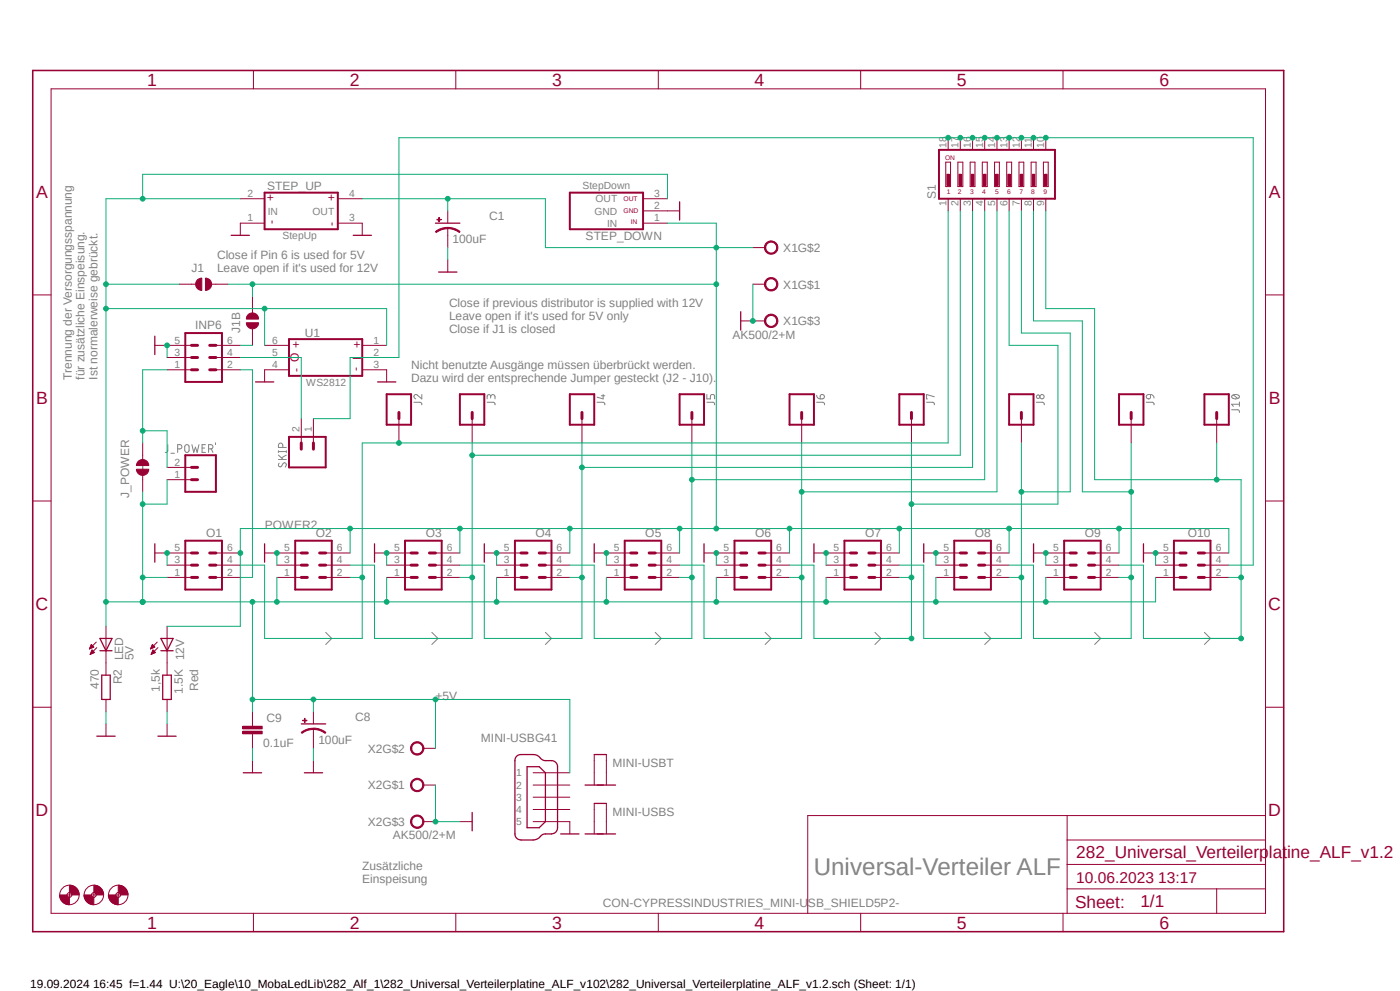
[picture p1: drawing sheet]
<svg xmlns="http://www.w3.org/2000/svg" width="420mm" height="297mm" viewBox="0 0 420 297" stroke-linecap="round" stroke-linejoin="round" font-family="sans-serif">
<path d="M9.1 20.7l410.9 259.1M420 20.9l-410.9 259.1" fill="none" stroke="#fff" stroke-width=".3"/>
<g fill="none" stroke="#808080" stroke-width=".3">
<path d="M126.5 118.2v1.3l-1.3-1.1a.65 .65 0 0 0-1 .2 .65 .65 0 0 0 .5 .9M147.2 119.3v-.8l-.6-.2-.4 .2-.1 1M147.2 118.9a.66 .66 0 0 1 .6-.6 .66 .66 0 0 1 .7 .6v.6M180.4 118.6h1M180.9 118.2v1.3l-1.8-.5M212 118.2v1.3h1.1v-.8a.65 .65 0 0 1 .6-.5 .65 .65 0 0 1 .7 .5v.8M245 118.5a1.08 1.08 0 0 0 1 1M246.2 118.4a.66 .66 0 0 1 1.1 .2 .66 .66 0 0 1-.6 .9h-.7zM280.3 118.9l-2.3-.7v1.3h.2M344 118.5l1.1-.3v.8a.65 .65 0 0 1-.9 .5 .65 .65 0 0 1-.2-1zM345.1 118.2l.9 .5 .2 .6M369.7 118.5a1.4 1.4 0 0 1 2.1 .4 1.38 1.38 0 0 1-2.3 0z"/>
<path d="M370 118.4l1.3 1M50.3 133.3v2l-.3 .3h-.4M51.3 135.8h1M53.3 134.5h.6a.64 .64 0 0 0 .7-.6 .64 .64 0 0 0-.7-.6h-.6v2.3M55.7 133.4a.65 .65 0 0 1 .7-.1 .65 .65 0 0 1 .3 .6v1.1a.66 .66 0 0 1-.6 .6 .66 .66 0 0 1-.7-.6v-1.1zM57.6 133.3l.5 2.3 .5-1.6 .5 1.6 .6-2.3M60.6 134.3h.8M61.6 133.3h-1v2.3h1M62.6 134.5h.6a.64 .64 0 0 0 .7-.6 .64 .64 0 0 0-.7-.6h-.6v2.3M63.4 134.5l.5 1.1M64.6 132.7v.6M83.5 137.7h2.4"/>
<path d="M83.5 136.4l1.5 1.3M83.5 135.3h2.4M83.5 135.1v.5M83.7 138.8l-.1 .8 .5 .3h.2l.6-1a.64 .64 0 0 1 1 .2 .64 .64 0 0 1-.3 .9M84.8 134.1v-.7a.66 .66 0 0 0-.6-.6 .66 .66 0 0 0-.7 .6v.7h2.4M85.9 136.4l-1.4 .8M85.9 135.1v.5M124.2 120.6h2l.3 .7M146.1 120.6h2.1l.3 .7M179.1 120.6h2l.3 .7M212 120.6h2.1l.3 .7M245 120.6h2l.4 .7"/>
<path d="M278 120.6h2l.3 .7M310.9 120.6h2l.4 .7M343.9 120.6h2l.3 .7M369.5 122.8l2 .1 .3 .7M371.8 120.5v1.3M371.8 121.2h-2.3l.5 .6M97.7 189.5l1.8 1.8-1.8 1.9M129.5 189.5l1.9 1.8-1.9 1.9M163.6 189.5l1.8 1.8-1.8 1.9M196.6 189.5l1.8 1.8-1.8 1.9M229.5 189.5l1.9 1.8-1.9 1.9M262.5 189.5l1.8 1.8-1.8 1.9"/>
<path d="M295.4 189.5l1.9 1.8-1.9 1.9M328.4 189.5l1.8 1.8-1.8 1.9M361.3 189.5l1.8 1.8-1.8 1.9"/>
<circle cx="311.4" cy="118.9" r=".51"/>
<circle cx="312.6" cy="118.9" r=".65"/>
</g>
<path d="M42.8 138.3v3.3" fill="none" stroke="#808080" stroke-width=".38"/>
<path d="M28.2 265.3a2.89 2.89 0 0 1 2.9 2.9h-2.2l-.2-.5-.5-.2z" fill-rule="evenodd" fill="#903"/>
<path d="M28.2 265.3a2.89 2.89 0 0 1 2.9 2.9h-2.2l-.2-.5-.5-.2z" fill="none" stroke="#903" stroke-width=".3"/>
<path d="M25.2 268.2h2.2l.2 .5 .6 .2v2.2a2.89 2.89 0 0 1-3-2.9z" fill-rule="evenodd" fill="#903"/>
<g fill="none" stroke="#903" stroke-width=".3">
<path d="M25.2 268.2h2.2l.2 .5 .6 .2v2.2a2.89 2.89 0 0 1-3-2.9zM27.4 268.2h1.5M28.2 267.5v1.4"/>
<circle cx="28.2" cy="268.2" r="2.92"/>
<circle cx="28.2" cy="268.2" r=".72"/>
</g>
<path d="M20.8 265.3a2.89 2.89 0 0 1 2.9 2.9h-2.2l-.2-.5-.5-.2z" fill-rule="evenodd" fill="#903"/>
<path d="M20.8 265.3a2.89 2.89 0 0 1 2.9 2.9h-2.2l-.2-.5-.5-.2z" fill="none" stroke="#903" stroke-width=".3"/>
<path d="M17.9 268.2h2.2l.2 .5 .5 .2v2.2a2.89 2.89 0 0 1-2.9-2.9z" fill-rule="evenodd" fill="#903"/>
<g fill="none" stroke="#903" stroke-width=".3">
<path d="M17.9 268.2h2.2l.2 .5 .5 .2v2.2a2.89 2.89 0 0 1-2.9-2.9zM20.1 268.2h1.4M20.8 267.5v1.4"/>
<circle cx="20.8" cy="268.2" r="2.92"/>
<circle cx="20.8" cy="268.2" r=".72"/>
</g>
<path d="M35.5 265.3a2.89 2.89 0 0 1 2.9 2.9h-2.2l-.2-.5-.5-.2z" fill-rule="evenodd" fill="#903"/>
<path d="M35.5 265.3a2.89 2.89 0 0 1 2.9 2.9h-2.2l-.2-.5-.5-.2z" fill="none" stroke="#903" stroke-width=".3"/>
<path d="M32.5 268.2h2.2l.2 .5 .6 .2v2.2a2.89 2.89 0 0 1-3-2.9z" fill-rule="evenodd" fill="#903"/>
<g fill="none" stroke="#903" stroke-width=".3">
<path d="M32.5 268.2h2.2l.2 .5 .6 .2v2.2a2.89 2.89 0 0 1-3-2.9zM34.7 268.2h1.5M35.5 267.5v1.4"/>
<circle cx="35.5" cy="268.2" r="2.92"/>
<circle cx="35.5" cy="268.2" r=".72"/>
</g>
<path d="M90.8 215.9h1.3v.1h-1.3z" fill-rule="evenodd" fill="#903"/>
<path d="M90.8 215.9h1.3v.1h-1.3z" fill="none" stroke="#903" stroke-width=".3"/>
<path d="M91.4 215.3h.1v1.3h-.1z" fill-rule="evenodd" fill="#903"/>
<path d="M91.4 215.3h.1v1.3h-.1zM94 218.4l.1 .1M94 218.4v2.2" fill="none" stroke="#903" stroke-width=".3"/>
<path d="M90.4 217h7.3" fill="none" stroke="#903" stroke-width=".38"/>
<path d="M94 218.2a5.7 5.7 0 0 1 3.7 1.3l-.2 .3a5.6 5.6 0 0 0-3.5-1.2z" fill-rule="evenodd" fill="#903"/>
<path d="M94 218.2a5.7 5.7 0 0 1 3.7 1.3l-.2 .3a5.6 5.6 0 0 0-3.5-1.2z" fill="none" stroke="#903" stroke-width=".3"/>
<path d="M90.4 219.5a5.7 5.7 0 0 1 3.6-1.2v.3a5.4 5.4 0 0 0-3.4 1.2z" fill-rule="evenodd" fill="#903"/>
<path d="M90.4 219.5a5.7 5.7 0 0 1 3.6-1.2v.3a5.4 5.4 0 0 0-3.4 1.2zM94 213.3v3.7M94 220.6v3.7" fill="none" stroke="#903" stroke-width=".3"/>
<path d="M41.4 138.3a1.84 1.84 0 0 1 2-.5 1.84 1.84 0 0 1 1.2 1.7h-3.7z" fill-rule="evenodd" fill="#903"/>
<path d="M41.4 138.3a1.84 1.84 0 0 1 2-.5 1.84 1.84 0 0 1 1.2 1.7h-3.7z" fill="none" stroke="#903" stroke-width=".3"/>
<path d="M40.9 140.6h3.7a1.84 1.84 0 0 1-1.8 1.9 1.84 1.84 0 0 1-1.9-1.9z" fill-rule="evenodd" fill="#903"/>
<g fill="none" stroke="#903" stroke-width=".3">
<path d="M50.1 110.8h7.3M50.1 107.1h7.3M50.1 103.5h7.3M64.8 110.8h7.3M64.8 107.1h7.3M64.8 103.5h7.3M42.8 132.8v4.9M40.9 140.6h3.7a1.84 1.84 0 0 1-1.8 1.9 1.84 1.84 0 0 1-1.9-1.9zM42.8 142.5v4.9M26.9 194.4h.1M26.9 194.3h.4M27 194.1h.6"/>
<path d="M27.1 194h.9M27.1 196h.2M27.1 193.8h.9M27.1 195.8h.5M27.2 193.7h.7M27.2 195.7h.8M27.3 193.5h.4M27.3 195.5h1M27.3 193.3h.3M27.3 195.4h.9M27.4 193.2l-.6 1.3M27.4 193.2l.8 .7-1.4 .6"/>
<path d="M27.4 193.2h.1M27.4 195.2h.6M27.5 195.1h.3M27.6 194.9h.1M27.6 194.8l.7 .8-1.2 .5zM28.9 192.4l-2.1 2.1M29 194.1l-1.9 2M31.8 187.7v14.7M31.8 209.6v3.7"/>
</g>
<path d="M30 191.3h3.6l-1.8 3.7zM30 195h3.6M30.5 202.4h2.6v7.2h-2.6z" fill="none" stroke="#903" stroke-width=".38"/>
<path d="M55.6 99.8h11v14.7h-11z" fill="none" stroke="#903" stroke-width=".59"/>
<path d="M57.4 103.5h1.9M57.4 107.1h1.9M57.4 110.8h1.9M62.9 103.5h1.9M62.9 107.1h1.9M62.9 110.8h1.9" fill="none" stroke="#903" stroke-width=".89"/>
<path d="M61.6 83.4a1.84 1.84 0 0 1 1.9 1.8 1.84 1.84 0 0 1-1.9 1.8z" fill-rule="evenodd" fill="#903"/>
<path d="M61.6 83.4a1.84 1.84 0 0 1 1.9 1.8 1.84 1.84 0 0 1-1.9 1.8z" fill="none" stroke="#903" stroke-width=".3"/>
<path d="M59.3 83.8l1.2-.4v3.6a1.86 1.86 0 0 1-1.7-1.2 1.86 1.86 0 0 1 .5-2z" fill-rule="evenodd" fill="#903"/>
<g fill="none" stroke="#903" stroke-width=".3">
<path d="M15.3 26.6h364.3v247.1h-364.3zM76 21.1v5.5M136.7 21.1v5.5M197.5 21.1v5.5M258.2 21.1v5.5M318.9 21.1v5.5M9.8 88.4h5.5M53.8 85.2h4.9M59.3 83.8l1.2-.4v3.6a1.86 1.86 0 0 1-1.7-1.2 1.86 1.86 0 0 1 .5-2zM63.5 85.2h4.9M222.2 96.2h3.6M379.6 88.4h5.5"/>
<path d="M46.4 103.5h3.7M9.8 150.2h5.5M379.6 150.2h5.5M46.4 165.7h11M50.1 173.1h7.3M50.1 169.4h7.3M64.8 173.1h7.3M64.8 169.4h7.3M64.8 165.7h7.3M79.4 165.7h11M83.1 173.1h7.3M83.1 169.4h7.3"/>
<path d="M97.7 173.1h7.3M97.7 169.4h7.3M97.7 165.7h7.3M112.4 165.7h10.9M116 173.1h7.3M116 169.4h7.3M130.6 173.1h7.4M130.6 169.4h7.4M130.6 165.7h7.4M145.3 165.7h11M149 173.1h7.3M149 169.4h7.3"/>
<path d="M163.6 173.1h7.3M163.6 169.4h7.3M163.6 165.7h7.3M178.3 165.7h10.9M181.9 173.1h7.3M181.9 169.4h7.3M196.6 173.1h7.3M196.6 169.4h7.3M196.6 165.7h7.3M211.2 165.7h11M214.9 173.1h7.3M214.9 169.4h7.3"/>
<path d="M229.5 173.1h7.4M229.5 169.4h7.4M229.5 165.7h7.4M244.2 165.7h10.9M247.8 173.1h7.3M247.8 169.4h7.3M262.5 173.1h7.3M262.5 169.4h7.3M262.5 165.7h7.3M277.1 165.7h11M280.8 173.1h7.3M280.8 169.4h7.3"/>
<path d="M295.4 173.1h7.3M295.4 169.4h7.3M295.4 165.7h7.3M310 165.7h11.1M313.7 173.1h7.4M313.7 169.4h7.4M328.4 173.1h7.3M328.4 169.4h7.3M328.4 165.7h7.3M343 165.7h11M346.7 173.1h7.3M346.7 169.4h7.3"/>
<path d="M361.3 173.1h7.3M361.3 169.4h7.3M361.3 165.7h7.3M9.8 212h5.5M31.8 217v3.6M379.6 212h5.5M75.7 228v3.6M94 228v3.6M138 246.3h3.6M320.1 244.4v29.3M320.1 259.1h59.5M320.1 251.8h59.5"/>
<path d="M379.6 244.4h-137.3v29.3M76 273.7v5.5M136.7 273.7v5.5M197.5 273.7v5.5M258.2 273.7v5.5M318.9 273.7v5.5M320.1 266.4h59.5M365 266.4v7.3"/>
</g>
<path d="M55.6 162.1h11v14.6h-11zM88.6 162.1h10.9v14.6h-10.9zM121.5 162.1h11v14.6h-11zM154.5 162.1h10.9v14.6h-10.9zM187.4 162.1h11v14.6h-11zM220.3 162.1h11.1v14.6h-11.1zM253.3 162.1h11v14.6h-11zM286.3 162.1h11v14.6h-11zM319.2 162.1h11v14.6h-11zM352.2 162.1h10.9v14.6h-10.9z" fill="none" stroke="#903" stroke-width=".59"/>
<g fill="none" stroke="#903" stroke-width=".89">
<path d="M57.4 165.7h1.9M57.4 169.4h1.9M57.4 173.1h1.9M62.9 165.7h1.9M62.9 169.4h1.9M62.9 173.1h1.9M90.4 165.7h1.8M90.4 169.4h1.8M90.4 173.1h1.8M95.9 165.7h1.8M95.9 169.4h1.8M95.9 173.1h1.8"/>
<path d="M123.3 165.7h1.9M123.3 169.4h1.9M123.3 173.1h1.9M128.8 165.7h1.8M128.8 169.4h1.8M128.8 173.1h1.8M156.3 165.7h1.8M156.3 169.4h1.8M156.3 173.1h1.8M161.8 165.7h1.8M161.8 169.4h1.8M161.8 173.1h1.8"/>
<path d="M189.2 165.7h1.9M189.2 169.4h1.9M189.2 173.1h1.9M194.7 165.7h1.9M194.7 169.4h1.9M194.7 173.1h1.9M222.2 165.7h1.8M222.2 169.4h1.8M222.2 173.1h1.8M227.7 165.7h1.8M227.7 169.4h1.8M227.7 173.1h1.8"/>
<path d="M255.1 165.7h1.9M255.1 169.4h1.9M255.1 173.1h1.9M260.6 165.7h1.9M260.6 169.4h1.9M260.6 173.1h1.9M288.1 165.7h1.8M288.1 169.4h1.8M288.1 173.1h1.8M293.6 165.7h1.8M293.6 169.4h1.8M293.6 173.1h1.8"/>
<path d="M321.1 165.7h1.8M321.1 169.4h1.8M321.1 173.1h1.8M326.6 165.7h1.8M326.6 169.4h1.8M326.6 173.1h1.8M354 165.7h1.8M354 169.4h1.8M354 173.1h1.8M359.5 165.7h1.8M359.5 169.4h1.8M359.5 173.1h1.8"/>
</g>
<path d="M9.8 21.1h375.3v258.1h-375.3z" fill="none" stroke="#903" stroke-width=".47"/>
<g fill="none" stroke="#903" stroke-width=".38">
<path d="M222.2 93.4v5.5M46.4 100.8v5.5M46.4 163v5.5M79.4 163v5.5M112.4 163v5.5M145.3 163v5.5M178.3 163v5.5M211.2 163v5.5M244.2 163v5.5M277.1 163v5.5M310 163v5.5M343 163v5.5"/>
<path d="M29 220.6h5.5M73 231.6h5.5M91.3 231.6h5.5M141.6 243.5v5.5"/>
</g>
<path d="M123.5 234.1a2.02 2.02 0 0 1 3.3-.1 2.02 2.02 0 0 1-1 3.2 2.02 2.02 0 0 1-2.7-1.9h.4a1.65 1.65 0 0 1 2.4-1.4 1.65 1.65 0 0 1 .3 2.8 1.65 1.65 0 0 1-2.6-.9l-.1-.5h-.4z" fill-rule="evenodd" fill="#903"/>
<path d="M123.5 234.1a2.02 2.02 0 0 1 3.3-.1 2.02 2.02 0 0 1-1 3.2 2.02 2.02 0 0 1-2.7-1.9h.4a1.65 1.65 0 0 1 2.4-1.4 1.65 1.65 0 0 1 .3 2.8 1.65 1.65 0 0 1-2.6-.9l-.1-.5h-.4zM127 235.3h3.6" fill="none" stroke="#903" stroke-width=".3"/>
<path d="M123.9 222.7a2.01 2.01 0 0 1 3.1 .7 2.01 2.01 0 0 1-1.4 2.8 2.01 2.01 0 0 1-2.5-1.9h.4a1.65 1.65 0 0 1 2.5-1.4 1.65 1.65 0 0 1 .2 2.8 1.65 1.65 0 0 1-2.6-.9l-.1-.5h-.4l.1-.6z" fill-rule="evenodd" fill="#903"/>
<path d="M123.9 222.7a2.01 2.01 0 0 1 3.1 .7 2.01 2.01 0 0 1-1.4 2.8 2.01 2.01 0 0 1-2.5-1.9h.4a1.65 1.65 0 0 1 2.5-1.4 1.65 1.65 0 0 1 .2 2.8 1.65 1.65 0 0 1-2.6-.9l-.1-.5h-.4l.1-.6zM127 224.3h3.6" fill="none" stroke="#903" stroke-width=".3"/>
<path d="M123.5 245.1a2.02 2.02 0 0 1 3.3-.1 2.02 2.02 0 0 1-1 3.1 2.02 2.02 0 0 1-2.7-1.8h.4a1.65 1.65 0 0 1 2.5-1.4 1.65 1.65 0 0 1 .2 2.8 1.65 1.65 0 0 1-2.6-.9l-.1-.5h-.4z" fill-rule="evenodd" fill="#903"/>
<path d="M123.5 245.1a2.02 2.02 0 0 1 3.3-.1 2.02 2.02 0 0 1-1 3.1 2.02 2.02 0 0 1-2.7-1.8h.4a1.65 1.65 0 0 1 2.5-1.4 1.65 1.65 0 0 1 .2 2.8 1.65 1.65 0 0 1-2.6-.9l-.1-.5h-.4zM127 246.3h3.6" fill="none" stroke="#903" stroke-width=".3"/>
<path d="M230.1 83.6a2.02 2.02 0 0 1 3.1 .7 2.02 2.02 0 0 1-1.4 2.9 2.02 2.02 0 0 1-2.5-2h.4a1.64 1.64 0 0 1 2.3-1.5 1.64 1.64 0 0 1 .4 2.7 1.64 1.64 0 0 1-2.6-.7l-.1-.5h-.4l.1-.6z" fill-rule="evenodd" fill="#903"/>
<path d="M225.8 85.2h3.7M230.1 83.6a2.02 2.02 0 0 1 3.1 .7 2.02 2.02 0 0 1-1.4 2.9 2.02 2.02 0 0 1-2.5-2h.4a1.64 1.64 0 0 1 2.3-1.5 1.64 1.64 0 0 1 .4 2.7 1.64 1.64 0 0 1-2.6-.7l-.1-.5h-.4l.1-.6z" fill="none" stroke="#903" stroke-width=".3"/>
<path d="M229.7 73.1a2.02 2.02 0 0 1 3.2-.2 2.02 2.02 0 0 1-.9 3.2 2.02 2.02 0 0 1-2.7-1.9h.4a1.64 1.64 0 0 1 2.3-1.6 1.64 1.64 0 0 1 .5 2.7 1.64 1.64 0 0 1-2.7-.6l-.1-.5h-.4z" fill-rule="evenodd" fill="#903"/>
<path d="M225.8 74.2h3.7M229.7 73.1a2.02 2.02 0 0 1 3.2-.2 2.02 2.02 0 0 1-.9 3.2 2.02 2.02 0 0 1-2.7-1.9h.4a1.64 1.64 0 0 1 2.3-1.6 1.64 1.64 0 0 1 .5 2.7 1.64 1.64 0 0 1-2.7-.6l-.1-.5h-.4z" fill="none" stroke="#903" stroke-width=".3"/>
<path d="M229.7 95a2.02 2.02 0 0 1 3.2-.1 2.02 2.02 0 0 1-.9 3.2 2.02 2.02 0 0 1-2.7-1.9h.4a1.64 1.64 0 0 1 2.3-1.6 1.64 1.64 0 0 1 .5 2.7 1.64 1.64 0 0 1-2.7-.7l-.1-.4h-.4z" fill-rule="evenodd" fill="#903"/>
<path d="M72.1 59.6h7.3M101.3 59.6h7.4M79.4 66.9h-7.3v3.6M101.3 66.9h7.4v3.6M225.8 96.2h3.7M229.7 95a2.02 2.02 0 0 1 3.2-.1 2.02 2.02 0 0 1-.9 3.2 2.02 2.02 0 0 1-2.7-1.9h.4a1.64 1.64 0 0 1 2.3-1.6 1.64 1.64 0 0 1 .5 2.7 1.64 1.64 0 0 1-2.7-.7l-.1-.4h-.4z" fill="none" stroke="#903" stroke-width=".3"/>
<path d="M79.4 57.7h21.9v11h-21.9z" fill="none" stroke="#903" stroke-width=".59"/>
<path d="M69.3 70.5h5.5M106 70.5h5.4" fill="none" stroke="#903" stroke-width=".38"/>
<path d="M131.1 65.7h1.2v.2h-1.2z" fill-rule="evenodd" fill="#903"/>
<path d="M131.1 65.7h1.2v.2h-1.2z" fill="none" stroke="#903" stroke-width=".3"/>
<path d="M131.6 65.2h.2v1.3h-.2z" fill-rule="evenodd" fill="#903"/>
<path d="M131.6 65.2h.2v1.3h-.2zM134.4 68.4l-.1 2.1" fill="none" stroke="#903" stroke-width=".3"/>
<path d="M130.6 66.9h7.4" fill="none" stroke="#903" stroke-width=".38"/>
<path d="M134.3 68.2a5.7 5.7 0 0 1 3.7 1.2l-.2 .3a6.4 6.4 0 0 0-3.5-1.2z" fill-rule="evenodd" fill="#903"/>
<path d="M134.3 68.2a5.7 5.7 0 0 1 3.7 1.2l-.2 .3a6.4 6.4 0 0 0-3.5-1.2z" fill="none" stroke="#903" stroke-width=".3"/>
<path d="M130.6 69.4a5.3 5.3 0 0 1 3.7-1.2v.3a5.9 5.9 0 0 0-3.4 1.2z" fill-rule="evenodd" fill="#903"/>
<path d="M192.9 59.6h7.3M130.6 69.4a5.3 5.3 0 0 1 3.7-1.2v.3a5.9 5.9 0 0 0-3.4 1.2zM134.3 63.2v3.7M134.3 70.5v3.7M134.3 77.9v3.6M192.9 63.2h11M192.9 66.9h7.3" fill="none" stroke="#903" stroke-width=".3"/>
<path d="M203.9 60.5v5.5M131.6 81.5h5.5" fill="none" stroke="#903" stroke-width=".38"/>
<path d="M170.9 57.7h22v11h-22z" fill="none" stroke="#903" stroke-width=".59"/>
<path d="M74.3 94.4a1.84 1.84 0 0 1 2.1-.5 1.84 1.84 0 0 1 1.2 1.7h-3.7z" fill-rule="evenodd" fill="#903"/>
<path d="M74.3 94.4a1.84 1.84 0 0 1 2.1-.5 1.84 1.84 0 0 1 1.2 1.7h-3.7z" fill="none" stroke="#903" stroke-width=".3"/>
<path d="M73.9 96.7h3.7a1.82 1.82 0 0 1-1.9 1.9 1.82 1.82 0 0 1-1.8-1.9z" fill-rule="evenodd" fill="#903"/>
<g fill="none" stroke="#903" stroke-width=".3">
<path d="M73.9 96.7h3.7a1.82 1.82 0 0 1-1.9 1.9 1.82 1.82 0 0 1-1.8-1.9zM75.7 88.9v4.9M75.7 98.6v4.9M79.4 107.1h7.3M79.4 103.5h7.3M86.7 110.8h-7.3v3.7M108.7 107.1h7.3M108.7 110.8h7.3v3.7M108.7 103.5h7.3M159.9 231.6h11M159.9 235.3h11M159.9 238.9h11"/>
<path d="M178.3 226.1v9.2M181.9 226.1v9.2M159.9 242.6h11M159.9 246.3h11v3.6M178.3 240.8v9.1M181.9 240.8v9.1"/>
</g>
<path d="M76.7 114.5h5.4M113.3 114.5h5.4M155 226.7l.8-.5 4.1-.1a4.2 4.2 0 0 1 2.9 1.7l.8 .2a3.2 3.2 0 0 1 3.2 .5l.5 1.3v18.3a1.81 1.81 0 0 1-1.9 1.8 3.5 3.5 0 0 0-3 .5l-.3 .3a2.81 2.81 0 0 1-2.2 1.1h-3.6a1.81 1.81 0 0 1-1.8-1.9v-21.9zM158.1 229.8h3.7l1.8 1.8v14.7l-1.8 1.8h-3.7zM175.5 235.3h9.2M178.3 226.1h3.6M168.2 249.9h5.5M175.5 249.9h9.2M178.3 240.8h3.6" fill="none" stroke="#903" stroke-width=".38"/>
<path d="M86.7 101.6h22v11h-22z" fill="none" stroke="#903" stroke-width=".59"/>
<path d="M284.1 52.2h.7v3.3h-.7z" fill-rule="evenodd" fill="#903"/>
<path d="M284.1 52.2h.7v3.3h-.7z" fill="none" stroke="#903" stroke-width=".3"/>
<path d="M287.7 52.2h.8v3.3h-.8z" fill-rule="evenodd" fill="#903"/>
<path d="M287.7 52.2h.8v3.3h-.8z" fill="none" stroke="#903" stroke-width=".3"/>
<path d="M291.4 52.2h.7v3.3h-.7z" fill-rule="evenodd" fill="#903"/>
<path d="M291.4 52.2h.7v3.3h-.7z" fill="none" stroke="#903" stroke-width=".3"/>
<path d="M295 52.2h.8v3.3h-.8z" fill-rule="evenodd" fill="#903"/>
<path d="M295 52.2h.8v3.3h-.8z" fill="none" stroke="#903" stroke-width=".3"/>
<path d="M298.7 52.2h.8v3.3h-.8z" fill-rule="evenodd" fill="#903"/>
<path d="M298.7 52.2h.8v3.3h-.8z" fill="none" stroke="#903" stroke-width=".3"/>
<path d="M302.3 52.2h.8v3.3h-.8z" fill-rule="evenodd" fill="#903"/>
<path d="M302.3 52.2h.8v3.3h-.8z" fill="none" stroke="#903" stroke-width=".3"/>
<path d="M306 52.2h.8v3.3h-.8z" fill-rule="evenodd" fill="#903"/>
<path d="M306 52.2h.8v3.3h-.8z" fill="none" stroke="#903" stroke-width=".3"/>
<path d="M309.7 52.2h.7v3.3h-.7z" fill-rule="evenodd" fill="#903"/>
<path d="M309.7 52.2h.7v3.3h-.7z" fill="none" stroke="#903" stroke-width=".3"/>
<path d="M313.4 52.2h.7v3.3h-.7z" fill-rule="evenodd" fill="#903"/>
<g fill="none" stroke="#903" stroke-width=".3">
<path d="M283.7 48.6h1.5v7.3h-1.5zM284.4 41.3v3.6M284.4 59.6v3.6M287.4 48.6h1.4v7.3h-1.4zM288.1 41.3v3.6M288.1 59.6v3.6M291 48.6h1.5v7.3h-1.5zM291.8 41.3v3.6M291.8 59.6v3.6M294.7 48.6h1.5v7.3h-1.5zM295.4 41.3v3.6M295.4 59.6v3.6"/>
<path d="M298.4 48.6h1.4v7.3h-1.4zM299.1 41.3v3.6M299.1 59.6v3.6M302 48.6h1.5v7.3h-1.5zM302.7 41.3v3.6M302.7 59.6v3.6M305.7 48.6h1.4v7.3h-1.4zM306.4 41.3v3.6M306.4 59.6v3.6M309.3 48.6h1.5v7.3h-1.5zM310 41.3v3.6M310 59.6v3.6"/>
<path d="M313 48.6h1.5v7.3h-1.5zM313.4 52.2h.7v3.3h-.7zM313.7 41.3v3.6M313.7 59.6v3.6"/>
</g>
<path d="M281.7 44.9h34.8v14.7h-34.8z" fill="none" stroke="#903" stroke-width=".59"/>
<path d="M72.8 217.7h5.9v.7h-5.9z" fill-rule="evenodd" fill="#903"/>
<path d="M72.8 217.7h5.9v.7h-5.9z" fill="none" stroke="#903" stroke-width=".3"/>
<path d="M72.8 219.2h5.9v.7h-5.9z" fill-rule="evenodd" fill="#903"/>
<g fill="none" stroke="#903" stroke-width=".3">
<path d="M90.4 125.5v7.3M94 125.5v7.3M119.7 125.5v7.3M141.6 125.5v7.3M174.6 125.5v7.3M207.6 125.5v7.3M240.5 125.5v7.3M273.4 125.5v7.3M306.4 125.5v7.3M339.3 125.5v7.3M365 125.5v7.3M50.1 143.8h7.3"/>
<path d="M50.1 140.1h7.3M45.2 194.4h.1M45.3 194.3h.3M45.3 194.1h.6M45.4 194h.9M45.4 196h.2M45.4 193.8h1M45.5 195.8h.5M45.5 193.7h.7M45.5 195.7h.8M45.6 193.5h.4M45.6 195.5h1"/>
<path d="M45.6 193.3h.3M45.7 195.4h.7M45.7 193.2l-.5 1.3M45.7 193.2l.7 .7-1.2 .6M45.7 193.2l.1 .1M45.7 195.2h.6M45.8 195.1h.3M45.8 194.9h.2M45.9 194.8l.7 .8-1.3 .5zM47.2 192.4l-2 2.1M47.4 194.1l-2.1 2M50.1 187.7v14.7"/>
<path d="M50.1 209.6v3.7M50.1 217v3.6M72.8 219.2h5.9v.7h-5.9zM75.7 213.3v4.4M75.7 219.9v4.4"/>
</g>
<path d="M116 118.2h7.3v9.1h-7.3zM138 118.2h7.3v9.1h-7.3zM170.9 118.2h7.4v9.1h-7.4zM203.9 118.2h7.3v9.1h-7.3zM236.9 118.2h7.3v9.1h-7.3zM269.8 118.2h7.3v9.1h-7.3zM302.7 118.2h7.3v9.1h-7.3zM335.7 118.2h7.3v9.1h-7.3zM361.3 118.2h7.3v9.1h-7.3zM55.6 136.4h9.2v11h-9.2zM86.7 130.9h11v9.2h-11z" fill="none" stroke="#903" stroke-width=".59"/>
<g fill="none" stroke="#903" stroke-width=".89">
<path d="M90.4 132.8v1.8M94 132.8v1.8M119.7 123.6v1.9M141.6 123.6v1.9M174.6 123.6v1.9M207.6 123.6v1.9M240.5 123.6v1.9M273.4 123.6v1.9M306.4 123.6v1.9M339.3 123.6v1.9M365 123.6v1.9M57.4 140.1h1.9"/>
<path d="M57.4 143.8h1.9"/>
</g>
<path d="M48.3 191.3h3.6l-1.8 3.7zM48.3 195h3.6M48.8 202.4h2.6v7.2h-2.6zM47.4 220.6h5.4" fill="none" stroke="#903" stroke-width=".38"/>
<path d="M174.6 132.8v58.5h-29.3v-21.9h-7.3M170.9 173.1h3.7" fill="none" stroke="#0dab76" stroke-width=".3"/>
<circle cx="174.6" cy="173.1" r=".72" fill="#0dab76"/>
<g fill="none" stroke="#0dab76" stroke-width=".3">
<path d="M291.8 63.2v76.9h-117.2"/>
<circle cx="174.6" cy="173.1" r=".72"/>
</g>
<circle cx="174.6" cy="140.1" r=".72" fill="#0dab76"/>
<g fill="none" stroke="#0dab76" stroke-width=".3">
<path d="M207.6 132.8v58.5h-29.3v-21.9h-7.4M203.9 173.1h3.7"/>
<circle cx="174.6" cy="140.1" r=".72"/>
</g>
<circle cx="207.6" cy="173.1" r=".72" fill="#0dab76"/>
<g fill="none" stroke="#0dab76" stroke-width=".3">
<path d="M295.4 63.2v80.6h-87.8"/>
<circle cx="207.6" cy="173.1" r=".72"/>
</g>
<circle cx="207.6" cy="143.8" r=".72" fill="#0dab76"/>
<g fill="none" stroke="#0dab76" stroke-width=".3">
<path d="M240.5 132.8v58.5h-29.3M236.9 173.1h3.6"/>
<circle cx="207.6" cy="143.8" r=".72"/>
</g>
<circle cx="240.5" cy="173.1" r=".72" fill="#0dab76"/>
<g fill="none" stroke="#0dab76" stroke-width=".3">
<path d="M299.1 63.2v84.2h-58.6M203.9 169.4h7.3v21.9"/>
<circle cx="240.5" cy="173.1" r=".72"/>
</g>
<circle cx="240.5" cy="147.4" r=".72" fill="#0dab76"/>
<g fill="none" stroke="#0dab76" stroke-width=".3">
<path d="M339.3 132.8v58.5h-29.3M335.7 173.1h3.6"/>
<circle cx="240.5" cy="147.4" r=".72"/>
</g>
<circle cx="339.3" cy="173.1" r=".72" fill="#0dab76"/>
<g fill="none" stroke="#0dab76" stroke-width=".3">
<path d="M324.7 147.4h14.6M302.7 169.4h7.3v21.9"/>
<circle cx="339.3" cy="173.1" r=".72"/>
</g>
<circle cx="339.3" cy="147.4" r=".72" fill="#0dab76"/>
<g fill="none" stroke="#0dab76" stroke-width=".3">
<path d="M310 63.2v33h14.7v51.2M50.1 165.7v3.7"/>
<circle cx="339.3" cy="147.4" r=".72"/>
</g>
<circle cx="50.1" cy="165.7" r=".72" fill="#0dab76"/>
<g fill="none" stroke="#0dab76" stroke-width=".3">
<path d="M83.1 165.7v3.7"/>
<circle cx="50.1" cy="165.7" r=".72"/>
</g>
<circle cx="83.1" cy="165.7" r=".72" fill="#0dab76"/>
<g fill="none" stroke="#0dab76" stroke-width=".3">
<path d="M50.1 103.5v3.6M31.8 213.3v3.7M75.7 224.3v3.7M94 224.3v3.7"/>
<circle cx="83.1" cy="165.7" r=".72"/>
</g>
<circle cx="50.1" cy="103.5" r=".72" fill="#0dab76"/>
<g fill="none" stroke="#0dab76" stroke-width=".3">
<path d="M149 165.7v3.7"/>
<circle cx="50.1" cy="103.5" r=".72"/>
</g>
<circle cx="149" cy="165.7" r=".72" fill="#0dab76"/>
<g fill="none" stroke="#0dab76" stroke-width=".3">
<path d="M116 165.7v3.7"/>
<circle cx="149" cy="165.7" r=".72"/>
</g>
<circle cx="116" cy="165.7" r=".72" fill="#0dab76"/>
<g fill="none" stroke="#0dab76" stroke-width=".3">
<path d="M181.9 165.7v3.7"/>
<circle cx="116" cy="165.7" r=".72"/>
</g>
<circle cx="181.9" cy="165.7" r=".72" fill="#0dab76"/>
<g fill="none" stroke="#0dab76" stroke-width=".3">
<path d="M214.9 165.7v3.7"/>
<circle cx="181.9" cy="165.7" r=".72"/>
</g>
<circle cx="214.9" cy="165.7" r=".72" fill="#0dab76"/>
<g fill="none" stroke="#0dab76" stroke-width=".3">
<path d="M247.8 165.7v3.7"/>
<circle cx="214.9" cy="165.7" r=".72"/>
</g>
<circle cx="247.8" cy="165.7" r=".72" fill="#0dab76"/>
<g fill="none" stroke="#0dab76" stroke-width=".3">
<path d="M280.8 165.7v3.7"/>
<circle cx="247.8" cy="165.7" r=".72"/>
</g>
<circle cx="280.8" cy="165.7" r=".72" fill="#0dab76"/>
<g fill="none" stroke="#0dab76" stroke-width=".3">
<path d="M313.7 165.7v3.7"/>
<circle cx="280.8" cy="165.7" r=".72"/>
</g>
<circle cx="313.7" cy="165.7" r=".72" fill="#0dab76"/>
<g fill="none" stroke="#0dab76" stroke-width=".3">
<path d="M346.7 165.7v3.7"/>
<circle cx="313.7" cy="165.7" r=".72"/>
</g>
<circle cx="346.7" cy="165.7" r=".72" fill="#0dab76"/>
<g fill="none" stroke="#0dab76" stroke-width=".3">
<path d="M130.6 235.3v11h7.4"/>
<circle cx="346.7" cy="165.7" r=".72"/>
</g>
<circle cx="130.6" cy="246.3" r=".72" fill="#0dab76"/>
<g fill="none" stroke="#0dab76" stroke-width=".3">
<path d="M225.8 85.2v11"/>
<circle cx="130.6" cy="246.3" r=".72"/>
</g>
<circle cx="225.9" cy="96.2" r=".72" fill="#0dab76"/>
<g fill="none" stroke="#0dab76" stroke-width=".3">
<path d="M134.3 74.2v3.7M42.8 180.4h303.9M50.1 213.3v3.7M94 209.6h36.6"/>
<circle cx="225.9" cy="96.2" r=".72"/>
</g>
<circle cx="42.8" cy="180.4" r=".72" fill="#0dab76"/>
<g fill="none" stroke="#0dab76" stroke-width=".3">
<path d="M83.1 173.1v7.3"/>
<circle cx="42.8" cy="180.4" r=".72"/>
</g>
<circle cx="83.1" cy="180.4" r=".72" fill="#0dab76"/>
<g fill="none" stroke="#0dab76" stroke-width=".3">
<path d="M116 173.1v7.3"/>
<circle cx="83.1" cy="180.4" r=".72"/>
</g>
<circle cx="116" cy="180.4" r=".72" fill="#0dab76"/>
<g fill="none" stroke="#0dab76" stroke-width=".3">
<path d="M42.8 147.4v33"/>
<circle cx="116" cy="180.4" r=".72"/>
</g>
<circle cx="42.8" cy="180.4" r=".72" fill="#0dab76"/>
<g fill="none" stroke="#0dab76" stroke-width=".3">
<path d="M42.8 180.4h-11v7.3M75.7 209.6h18.3"/>
<circle cx="42.8" cy="180.4" r=".72"/>
</g>
<circle cx="42.8" cy="180.4" r=".72" fill="#0dab76"/>
<g fill="none" stroke="#0dab76" stroke-width=".3">
<path d="M75.7 209.6v3.7"/>
<circle cx="42.8" cy="180.4" r=".72"/>
</g>
<circle cx="75.7" cy="209.6" r=".72" fill="#0dab76"/>
<g fill="none" stroke="#0dab76" stroke-width=".3">
<path d="M94 209.6v3.7"/>
<circle cx="75.7" cy="209.6" r=".72"/>
</g>
<circle cx="94" cy="209.6" r=".72" fill="#0dab76"/>
<g fill="none" stroke="#0dab76" stroke-width=".3">
<path d="M149 173.1v7.3M130.6 209.6v14.7"/>
<circle cx="94" cy="209.6" r=".72"/>
</g>
<circle cx="149" cy="180.4" r=".72" fill="#0dab76"/>
<g fill="none" stroke="#0dab76" stroke-width=".3">
<path d="M181.9 173.1v7.3"/>
<circle cx="149" cy="180.4" r=".72"/>
</g>
<circle cx="181.9" cy="180.4" r=".72" fill="#0dab76"/>
<g fill="none" stroke="#0dab76" stroke-width=".3">
<path d="M214.9 173.1v7.3"/>
<circle cx="181.9" cy="180.4" r=".72"/>
</g>
<circle cx="214.9" cy="180.4" r=".72" fill="#0dab76"/>
<g fill="none" stroke="#0dab76" stroke-width=".3">
<path d="M247.8 173.1v7.3"/>
<circle cx="214.9" cy="180.4" r=".72"/>
</g>
<circle cx="247.8" cy="180.4" r=".72" fill="#0dab76"/>
<g fill="none" stroke="#0dab76" stroke-width=".3">
<path d="M280.8 173.1v7.3"/>
<circle cx="247.8" cy="180.4" r=".72"/>
</g>
<circle cx="280.8" cy="180.4" r=".72" fill="#0dab76"/>
<g fill="none" stroke="#0dab76" stroke-width=".3">
<path d="M313.7 173.1v7.3"/>
<circle cx="280.8" cy="180.4" r=".72"/>
</g>
<circle cx="313.7" cy="180.4" r=".72" fill="#0dab76"/>
<g fill="none" stroke="#0dab76" stroke-width=".3">
<path d="M42.8 173.1h7.3M346.7 173.1v7.3"/>
<circle cx="313.7" cy="180.4" r=".72"/>
</g>
<circle cx="42.8" cy="173.1" r=".72" fill="#0dab76"/>
<g fill="none" stroke="#0dab76" stroke-width=".3">
<path d="M130.6 209.6h40.3v22"/>
<circle cx="42.8" cy="173.1" r=".72"/>
</g>
<circle cx="130.6" cy="209.6" r=".72" fill="#0dab76"/>
<g fill="none" stroke="#0dab76" stroke-width=".3">
<path d="M42.8 59.6v-7.4h157.4v7.4M72.1 59.6h-40.3v25.6"/>
<circle cx="130.6" cy="209.6" r=".72"/>
</g>
<circle cx="42.8" cy="59.6" r=".72" fill="#0dab76"/>
<circle cx="42.8" cy="59.6" r=".72" fill="none" stroke="#0dab76" stroke-width=".3"/>
<circle cx="31.8" cy="180.4" r=".72" fill="#0dab76"/>
<g fill="none" stroke="#0dab76" stroke-width=".3">
<path d="M31.8 85.2v95.2M79.4 92.5h36.6v11"/>
<circle cx="31.8" cy="180.4" r=".72"/>
</g>
<circle cx="31.8" cy="92.5" r=".72" fill="#0dab76"/>
<g fill="none" stroke="#0dab76" stroke-width=".3">
<path d="M31.8 92.5h47.6v11"/>
<circle cx="31.8" cy="92.5" r=".72"/>
</g>
<circle cx="79.4" cy="92.5" r=".72" fill="#0dab76"/>
<circle cx="79.4" cy="92.5" r=".72" fill="none" stroke="#0dab76" stroke-width=".3"/>
<circle cx="42.8" cy="151.1" r=".72" fill="#0dab76"/>
<g fill="none" stroke="#0dab76" stroke-width=".3">
<path d="M75.7 180.4v29.2"/>
<circle cx="42.8" cy="151.1" r=".72"/>
</g>
<circle cx="75.7" cy="180.4" r=".72" fill="#0dab76"/>
<g fill="none" stroke="#0dab76" stroke-width=".3">
<path d="M31.8 85.2h22M50.1 143.8v7.3h-7.3"/>
<circle cx="75.7" cy="180.4" r=".72"/>
</g>
<circle cx="31.8" cy="85.2" r=".72" fill="#0dab76"/>
<g fill="none" stroke="#0dab76" stroke-width=".3">
<path d="M72.1 169.4h7.3v21.9h29.3v-18.2h-3.7"/>
<circle cx="31.8" cy="85.2" r=".72"/>
</g>
<circle cx="108.7" cy="173.1" r=".72" fill="#0dab76"/>
<g fill="none" stroke="#0dab76" stroke-width=".3">
<path d="M284.4 63.2v69.6h-175.7v40.3"/>
<circle cx="108.7" cy="173.1" r=".72"/>
</g>
<circle cx="119.7" cy="132.8" r=".72" fill="#0dab76"/>
<g fill="none" stroke="#0dab76" stroke-width=".3">
<path d="M244.2 191.3h29.2"/>
<circle cx="119.7" cy="132.8" r=".72"/>
</g>
<circle cx="273.4" cy="191.3" r=".72" fill="#0dab76"/>
<g fill="none" stroke="#0dab76" stroke-width=".3">
<path d="M273.4 132.8v58.5M269.8 173.1h3.6"/>
<circle cx="273.4" cy="191.3" r=".72"/>
</g>
<circle cx="273.4" cy="173.1" r=".72" fill="#0dab76"/>
<g fill="none" stroke="#0dab76" stroke-width=".3">
<path d="M273.4 151.1h44M236.9 169.4h7.3v21.9"/>
<circle cx="273.4" cy="173.1" r=".72"/>
</g>
<circle cx="273.4" cy="151.1" r=".72" fill="#0dab76"/>
<g fill="none" stroke="#0dab76" stroke-width=".3">
<path d="M302.7 63.2v40.3h14.7v47.6M306.4 132.8v58.5h-29.3M302.7 173.1h3.7"/>
<circle cx="273.4" cy="151.1" r=".72"/>
</g>
<circle cx="306.4" cy="173.1" r=".72" fill="#0dab76"/>
<g fill="none" stroke="#0dab76" stroke-width=".3">
<path d="M306.4 147.4h14.7M269.8 169.4h7.3v21.9"/>
<circle cx="306.4" cy="173.1" r=".72"/>
</g>
<circle cx="306.4" cy="147.4" r=".72" fill="#0dab76"/>
<g fill="none" stroke="#0dab76" stroke-width=".3">
<path d="M306.4 63.2v36.6h14.7v47.6M72.1 110.8h3.6v62.3h-3.6M105 158.4v7.3M368.6 158.4h-296.5v7.3"/>
<circle cx="306.4" cy="147.4" r=".72"/>
</g>
<circle cx="105" cy="158.4" r=".72" fill="#0dab76"/>
<g fill="none" stroke="#0dab76" stroke-width=".3">
<path d="M138 158.4v7.3"/>
<circle cx="105" cy="158.4" r=".72"/>
</g>
<circle cx="138" cy="158.4" r=".72" fill="#0dab76"/>
<g fill="none" stroke="#0dab76" stroke-width=".3">
<path d="M170.9 158.4v7.3"/>
<circle cx="138" cy="158.4" r=".72"/>
</g>
<circle cx="170.9" cy="158.4" r=".72" fill="#0dab76"/>
<g fill="none" stroke="#0dab76" stroke-width=".3">
<path d="M335.7 158.4v7.3M368.6 158.4v7.3"/>
<circle cx="170.9" cy="158.4" r=".72"/>
</g>
<circle cx="335.7" cy="158.4" r=".72" fill="#0dab76"/>
<g fill="none" stroke="#0dab76" stroke-width=".3">
<path d="M302.7 158.4v7.3"/>
<circle cx="335.7" cy="158.4" r=".72"/>
</g>
<circle cx="302.7" cy="158.4" r=".72" fill="#0dab76"/>
<g fill="none" stroke="#0dab76" stroke-width=".3">
<path d="M269.8 158.4v7.3"/>
<circle cx="302.7" cy="158.4" r=".72"/>
</g>
<circle cx="269.8" cy="158.4" r=".72" fill="#0dab76"/>
<g fill="none" stroke="#0dab76" stroke-width=".3">
<path d="M236.9 158.4v7.3"/>
<circle cx="269.8" cy="158.4" r=".72"/>
</g>
<circle cx="236.9" cy="158.4" r=".72" fill="#0dab76"/>
<g fill="none" stroke="#0dab76" stroke-width=".3">
<path d="M203.9 158.4v7.3"/>
<circle cx="236.9" cy="158.4" r=".72"/>
</g>
<circle cx="203.9" cy="158.4" r=".72" fill="#0dab76"/>
<g fill="none" stroke="#0dab76" stroke-width=".3">
<path d="M200.2 66.9h14.7v7.3h10.9"/>
<circle cx="203.9" cy="158.4" r=".72"/>
</g>
<circle cx="214.9" cy="74.2" r=".72" fill="#0dab76"/>
<g fill="none" stroke="#0dab76" stroke-width=".3">
<path d="M214.9 74.2v11"/>
<circle cx="214.9" cy="74.2" r=".72"/>
</g>
<circle cx="214.9" cy="158.4" r=".72" fill="#0dab76"/>
<g fill="none" stroke="#0dab76" stroke-width=".3">
<path d="M108.7 59.6h54.9M134.3 59.6v3.6M214.9 85.2v73.2"/>
<circle cx="214.9" cy="158.4" r=".72"/>
</g>
<circle cx="134.3" cy="59.6" r=".72" fill="#0dab76"/>
<g fill="none" stroke="#0dab76" stroke-width=".3">
<path d="M163.6 59.6v14.6h51.3M68.4 85.2h7.3"/>
<circle cx="134.3" cy="59.6" r=".72"/>
</g>
<circle cx="214.9" cy="85.2" r=".72" fill="#0dab76"/>
<g fill="none" stroke="#0dab76" stroke-width=".3">
<path d="M214.9 85.2h-139.2v3.7"/>
<circle cx="214.9" cy="85.2" r=".72"/>
</g>
<circle cx="75.7" cy="85.2" r=".72" fill="#0dab76"/>
<g fill="none" stroke="#0dab76" stroke-width=".3">
<path d="M72.1 165.7v22h-22"/>
<circle cx="75.7" cy="85.2" r=".72"/>
</g>
<circle cx="72.1" cy="165.7" r=".72" fill="#0dab76"/>
<g fill="none" stroke="#0dab76" stroke-width=".3">
<path d="M141.6 132.8v58.5h-29.2v-21.9h-7.4M138 173.1h3.6"/>
<circle cx="72.1" cy="165.7" r=".72"/>
</g>
<circle cx="141.7" cy="173.1" r=".72" fill="#0dab76"/>
<g fill="none" stroke="#0dab76" stroke-width=".3">
<path d="M288.1 63.2v73.2h-146.5"/>
<circle cx="141.7" cy="173.1" r=".72"/>
</g>
<circle cx="141.7" cy="136.4" r=".72" fill="#0dab76"/>
<g fill="none" stroke="#0dab76" stroke-width=".3">
<path d="M50.1 110.8h-7.3v22M72.1 103.5h3.6M72.1 107.1h18.3v18.4"/>
<circle cx="141.7" cy="136.4" r=".72"/>
</g>
<circle cx="42.8" cy="129.1" r=".72" fill="#0dab76"/>
<g fill="none" stroke="#0dab76" stroke-width=".3">
<path d="M306.4 41.3h7.3M42.8 129.1h7.3v11"/>
<circle cx="42.8" cy="129.1" r=".72"/>
</g>
<circle cx="310.1" cy="41.3" r=".72" fill="#0dab76"/>
<g fill="none" stroke="#0dab76" stroke-width=".3">
<path d="M302.7 41.3h3.7"/>
<circle cx="310.1" cy="41.3" r=".72"/>
</g>
<circle cx="306.4" cy="41.3" r=".72" fill="#0dab76"/>
<g fill="none" stroke="#0dab76" stroke-width=".3">
<path d="M299.1 41.3h3.6"/>
<circle cx="306.4" cy="41.3" r=".72"/>
</g>
<circle cx="302.7" cy="41.3" r=".72" fill="#0dab76"/>
<g fill="none" stroke="#0dab76" stroke-width=".3">
<path d="M295.4 41.3h3.7"/>
<circle cx="302.7" cy="41.3" r=".72"/>
</g>
<circle cx="299.1" cy="41.3" r=".72" fill="#0dab76"/>
<g fill="none" stroke="#0dab76" stroke-width=".3">
<path d="M291.8 41.3h3.6"/>
<circle cx="299.1" cy="41.3" r=".72"/>
</g>
<circle cx="295.4" cy="41.3" r=".72" fill="#0dab76"/>
<g fill="none" stroke="#0dab76" stroke-width=".3">
<path d="M288.1 41.3h3.7"/>
<circle cx="295.4" cy="41.3" r=".72"/>
</g>
<circle cx="291.8" cy="41.3" r=".72" fill="#0dab76"/>
<g fill="none" stroke="#0dab76" stroke-width=".3">
<path d="M284.4 41.3h3.7"/>
<circle cx="291.8" cy="41.3" r=".72"/>
</g>
<circle cx="288.1" cy="41.3" r=".72" fill="#0dab76"/>
<g fill="none" stroke="#0dab76" stroke-width=".3">
<path d="M284.4 41.3h-164.7v65.8h-14.7M368.6 169.4h7.4"/>
<circle cx="288.1" cy="41.3" r=".72"/>
</g>
<circle cx="284.4" cy="41.3" r=".72" fill="#0dab76"/>
<g fill="none" stroke="#0dab76" stroke-width=".3">
<path d="M313.7 41.3h62.3M105 107.1v18.4h-11"/>
<circle cx="284.4" cy="41.3" r=".72"/>
</g>
<circle cx="313.7" cy="41.3" r=".72" fill="#0dab76"/>
<g fill="none" stroke="#0dab76" stroke-width=".3">
<path d="M376 41.3v128.1M361.3 191.3h11"/>
<circle cx="313.7" cy="41.3" r=".72"/>
</g>
<circle cx="372.3" cy="191.3" r=".72" fill="#0dab76"/>
<g fill="none" stroke="#0dab76" stroke-width=".3">
<path d="M372.3 143.8v29.3h-3.7"/>
<circle cx="372.3" cy="191.3" r=".72"/>
</g>
<circle cx="372.3" cy="173.1" r=".72" fill="#0dab76"/>
<g fill="none" stroke="#0dab76" stroke-width=".3">
<path d="M313.7 63.2v29.3h14.7v51.3h43.9M365 132.8v11M335.7 169.4h7.3v21.9h29.3v-18.2"/>
<circle cx="372.3" cy="173.1" r=".72"/>
</g>
<circle cx="365" cy="143.8" r=".72" fill="#0dab76"/>
<circle cx="365" cy="143.8" r=".72" fill="none" stroke="#0dab76" stroke-width=".3"/>
<text font-size="7.2" fill="#808080" x="244.2" y="262.3">Universal-Verteiler ALF</text>
<g font-size="5.3" fill="#903">
<text x="44.2" y="25.7">1</text>
<text x="104.9" y="25.7">2</text>
<text x="165.7" y="25.7">3</text>
<text x="226.4" y="25.7">4</text>
<text x="287.1" y="25.7">5</text>
<text x="347.8" y="25.7">6</text>
<text x="10.8" y="59.4">A</text>
<text x="380.7" y="59.4">A</text>
<text x="10.8" y="121.2">B</text>
<text x="380.7" y="121.2">B</text>
<text x="10.7" y="182.9">C</text>
<text x="380.5" y="182.9">C</text>
<text x="10.7" y="244.7">D</text>
<text x="380.5" y="244.7">D</text>
<text x="44.2" y="278.3">1</text>
<text x="104.9" y="278.3">2</text>
<text x="165.7" y="278.3">3</text>
<text x="226.4" y="278.3">4</text>
<text x="287.1" y="278.3">5</text>
<text x="347.8" y="278.3">6</text>
</g>
<g font-size="5.2" fill="#903">
<text x="322.9" y="257.3">282_Universal_Verteilerplatine_ALF_v1.2</text>
<text x="322.5" y="272.1">Sheet:</text>
<text x="342.1" y="271.9">1/1</text>
</g>
<text font-size="4.7" fill="#903" x="322.9" y="264.6">10.06.2023 13:17</text>
<g font-size="3.6" fill="#808080">
<text x="80.2" y="57">STEP_UP</text>
<text x="280.8" y="59.6" transform="rotate(-90 280.8 59.6)">S1</text>
<text x="146.8" y="66">C1</text>
<text x="65.1" y="77.7">Close if Pin 6 is used for 5V</text>
<text x="135.8" y="72.9">100uF</text>
<text x="175.7" y="72">STEP_DOWN</text>
<text x="235" y="75.5">X1G$2</text>
<text x="57.4" y="81.5">J1</text>
<text x="65.1" y="81.5">Leave open if it's used for 12V</text>
<text x="235" y="86.5">X1G$1</text>
<text x="134.7" y="92.1">Close if previous distributor is supplied with 12V</text>
<text x="134.7" y="96">Leave open if it's used for 5V only</text>
<text x="58.6" y="98.7">INP6</text>
<text x="72.1" y="99.8" transform="rotate(-90 72.1 99.8)">J1B</text>
<text x="91.5" y="101">U1</text>
<text x="134.7" y="99.8">Close if J1 is closed</text>
<text x="219.8" y="101.5">AK500/2+M</text>
<text x="235" y="97.5">X1G$3</text>
<text x="21.5" y="113.8" transform="rotate(-90 21.5 113.8)">Trennung der Versorgungsspannung</text>
<text x="25.4" y="113.8" transform="rotate(-90 25.4 113.8)">für zusätzliche Einspeisung.</text>
<text x="29.3" y="113.8" transform="rotate(-90 29.3 113.8)">Ist normalerweise gebrückt.</text>
<text x="123.3" y="110.6">Nicht benutzte Ausgänge müssen überbrückt werden.</text>
<text x="123.3" y="114.5">Dazu wird der entsprechende Jumper gesteckt (J2 - J10).</text>
<text x="38.7" y="149.3" transform="rotate(-90 38.7 149.3)">J_POWER</text>
<text x="61.8" y="161">O1</text>
<text x="79.4" y="158.4">POWER2</text>
<text x="94.7" y="161">O2</text>
<text x="127.7" y="161">O3</text>
<text x="160.7" y="161">O4</text>
<text x="193.6" y="161">O5</text>
<text x="226.6" y="161">O6</text>
<text x="259.5" y="161">O7</text>
<text x="292.5" y="161">O8</text>
<text x="325.4" y="161">O9</text>
<text x="356.4" y="161">O10</text>
<text x="36.9" y="198" transform="rotate(-90 36.9 198)">LED</text>
<text x="40" y="198" transform="rotate(-90 40 198)">5V</text>
<text x="55.2" y="198" transform="rotate(-90 55.2 198)">12V</text>
<text x="29.6" y="206.5" transform="rotate(-90 29.6 206.5)">470</text>
<text x="36.5" y="205.1" transform="rotate(-90 36.5 205.1)">R2</text>
<text x="47.9" y="207.3" transform="rotate(-90 47.9 207.3)">1,5k</text>
<text x="54.9" y="207.9" transform="rotate(-90 54.9 207.9)">1.5K</text>
<text x="59.4" y="207.1" transform="rotate(-90 59.4 207.1)">Red</text>
<text x="130.6" y="209.7">+5V</text>
<text x="80" y="216.5">C9</text>
<text x="106.5" y="216.1">C8</text>
<text x="79" y="223.8">0.1uF</text>
<text x="95.5" y="223">100uF</text>
<text x="110.3" y="225.6">X2G$2</text>
<text x="144.3" y="222.5">MINI-USBG41</text>
<text x="183.7" y="229.8">MINI-USBT</text>
<text x="110.3" y="236.6">X2G$1</text>
<text x="183.7" y="244.4">MINI-USBS</text>
<text x="110.3" y="247.6">X2G$3</text>
<text x="117.9" y="251.6">AK500/2+M</text>
<text x="108.7" y="260.7">Zusätzliche</text>
<text x="108.7" y="264.6">Einspeisung</text>
<text x="180.9" y="271.9">CON-CYPRESSINDUSTRIES_MINI-USB_SHIELD5P2-</text>
</g>
<g font-size="3.6" fill="#903">
<text x="82.3" y="60.3" transform="rotate(-90 82.3 60.3)">+</text>
<text x="100.6" y="60.3" transform="rotate(-90 100.6 60.3)">+</text>
<text x="82.7" y="67.3" transform="rotate(-90 82.7 67.3)">-</text>
<text x="100.6" y="67.6" transform="rotate(-90 100.6 67.6)">-</text>
<text x="108.3" y="104.2" transform="rotate(-90 108.3 104.2)">+</text>
<text x="90" y="111.5" transform="rotate(-90 90 111.5)">- O +</text>
<text x="108" y="111.2" transform="rotate(-90 108 111.2)">- I</text>
</g>
<text font-size="3.6" x="9.1" y="296.2">19.09.2024 16:45 f=1.44 U:\20_Eagle\10_MobaLedLib\282_Alf_1\282_Universal_Verteilerplatine_ALF_v102\282_Universal_Verteilerplatine_ALF_v1.2.sch (Sheet: 1/1)</text>
<g font-size="3.1" fill="#808080">
<text x="283.9" y="44.4" transform="rotate(-90 283.9 44.4)">18</text>
<text x="287.6" y="44.4" transform="rotate(-90 287.6 44.4)">17</text>
<text x="291.3" y="44.4" transform="rotate(-90 291.3 44.4)">16</text>
<text x="294.9" y="44.4" transform="rotate(-90 294.9 44.4)">15</text>
<text x="298.6" y="44.4" transform="rotate(-90 298.6 44.4)">14</text>
<text x="302.2" y="44.4" transform="rotate(-90 302.2 44.4)">13</text>
<text x="305.9" y="44.4" transform="rotate(-90 305.9 44.4)">12</text>
<text x="309.5" y="44.4" transform="rotate(-90 309.5 44.4)">11</text>
<text x="313.2" y="44.4" transform="rotate(-90 313.2 44.4)">10</text>
<text x="74.3" y="59.1">2</text>
<text x="104.7" y="59.1">4</text>
<text x="174.8" y="56.6">StepDown</text>
<text x="196.3" y="59.1">3</text>
<text x="80.3" y="64.3">IN</text>
<text x="93.7" y="64.3">OUT</text>
<text x="178.3" y="64.3">GND</text>
<text x="178.6" y="60.7">OUT</text>
<text x="196.3" y="62.7">2</text>
<text x="283.9" y="61.8" transform="rotate(-90 283.9 61.8)">1</text>
<text x="287.6" y="61.8" transform="rotate(-90 287.6 61.8)">2</text>
<text x="291.3" y="61.8" transform="rotate(-90 291.3 61.8)">3</text>
<text x="294.9" y="61.8" transform="rotate(-90 294.9 61.8)">4</text>
<text x="298.6" y="61.8" transform="rotate(-90 298.6 61.8)">5</text>
<text x="302.2" y="61.8" transform="rotate(-90 302.2 61.8)">6</text>
<text x="305.9" y="61.8" transform="rotate(-90 305.9 61.8)">7</text>
<text x="309.5" y="61.8" transform="rotate(-90 309.5 61.8)">8</text>
<text x="313.2" y="61.8" transform="rotate(-90 313.2 61.8)">9</text>
<text x="74.3" y="66.4">1</text>
<text x="84.8" y="71.7">StepUp</text>
<text x="104.7" y="66.4">3</text>
<text x="182.1" y="68">IN</text>
<text x="196.3" y="66.4">1</text>
<text x="52.3" y="106.6">3</text>
<text x="52.3" y="103">5</text>
<text x="68.1" y="106.6">4</text>
<text x="68.1" y="103">6</text>
<text x="81.6" y="106.6">5</text>
<text x="81.6" y="103">6</text>
<text x="112.1" y="106.6">2</text>
<text x="112.1" y="103">1</text>
<text x="52.3" y="110.3">1</text>
<text x="68.1" y="110.3">2</text>
<text x="81.6" y="110.3">4</text>
<text x="112.1" y="110.3">3</text>
<text x="91.9" y="115.6">WS2812</text>
<text x="89.9" y="129.4" transform="rotate(-90 89.9 129.4)">2</text>
<text x="93.5" y="129.4" transform="rotate(-90 93.5 129.4)">1</text>
<text x="52.3" y="143.3">1</text>
<text x="52.3" y="139.6">2</text>
<text x="52.3" y="165.2">5</text>
<text x="68.1" y="165.2">6</text>
<text x="85.3" y="165.2">5</text>
<text x="101.1" y="165.2">6</text>
<text x="118.2" y="165.2">5</text>
<text x="134" y="165.2">6</text>
<text x="151.2" y="165.2">5</text>
<text x="167" y="165.2">6</text>
<text x="184.2" y="165.2">5</text>
<text x="199.9" y="165.2">6</text>
<text x="217.1" y="165.2">5</text>
<text x="232.9" y="165.2">6</text>
<text x="250" y="165.2">5</text>
<text x="265.8" y="165.2">6</text>
<text x="283" y="165.2">5</text>
<text x="298.8" y="165.2">6</text>
<text x="315.9" y="165.2">5</text>
<text x="331.7" y="165.2">6</text>
<text x="348.9" y="165.2">5</text>
<text x="364.7" y="165.2">6</text>
<text x="52.3" y="172.6">1</text>
<text x="52.3" y="168.9">3</text>
<text x="68.1" y="172.6">2</text>
<text x="68.1" y="168.9">4</text>
<text x="85.3" y="172.6">1</text>
<text x="85.3" y="168.9">3</text>
<text x="101.1" y="172.6">2</text>
<text x="101.1" y="168.9">4</text>
<text x="118.2" y="172.6">1</text>
<text x="118.2" y="168.9">3</text>
<text x="134" y="172.6">2</text>
<text x="134" y="168.9">4</text>
<text x="151.2" y="172.6">1</text>
<text x="151.2" y="168.9">3</text>
<text x="167" y="172.6">2</text>
<text x="167" y="168.9">4</text>
<text x="184.2" y="172.6">1</text>
<text x="184.2" y="168.9">3</text>
<text x="199.9" y="172.6">2</text>
<text x="199.9" y="168.9">4</text>
<text x="217.1" y="172.6">1</text>
<text x="217.1" y="168.9">3</text>
<text x="232.9" y="172.6">2</text>
<text x="232.9" y="168.9">4</text>
<text x="250" y="172.6">1</text>
<text x="250" y="168.9">3</text>
<text x="265.8" y="172.6">2</text>
<text x="265.8" y="168.9">4</text>
<text x="283" y="172.6">1</text>
<text x="283" y="168.9">3</text>
<text x="298.8" y="172.6">2</text>
<text x="298.8" y="168.9">4</text>
<text x="315.9" y="172.6">1</text>
<text x="315.9" y="168.9">3</text>
<text x="331.7" y="172.6">2</text>
<text x="331.7" y="168.9">4</text>
<text x="348.9" y="172.6">1</text>
<text x="348.9" y="168.9">3</text>
<text x="364.7" y="172.6">2</text>
<text x="364.7" y="168.9">4</text>
<text x="154.9" y="232.7">1</text>
<text x="154.9" y="236.4">2</text>
<text x="154.9" y="240">3</text>
<text x="154.9" y="243.7">4</text>
<text x="154.9" y="247.4">5</text>
</g>
<g font-size="2" fill="#903">
<text x="283.5" y="47.8">ON</text>
<text x="284.1" y="58.1">1</text>
<text x="287.4" y="58.1">2</text>
<text x="291" y="58.1">3</text>
<text x="294.7" y="58.1">4</text>
<text x="298.5" y="58.1">5</text>
<text x="302.2" y="58.1">6</text>
<text x="305.9" y="58.1">7</text>
<text x="309.3" y="58.1">8</text>
<text x="313" y="58.1">9</text>
<text x="187" y="64">GND</text>
<text x="187" y="60.3">OUT</text>
<text x="189.2" y="67.3">IN</text>
</g>
</svg>
